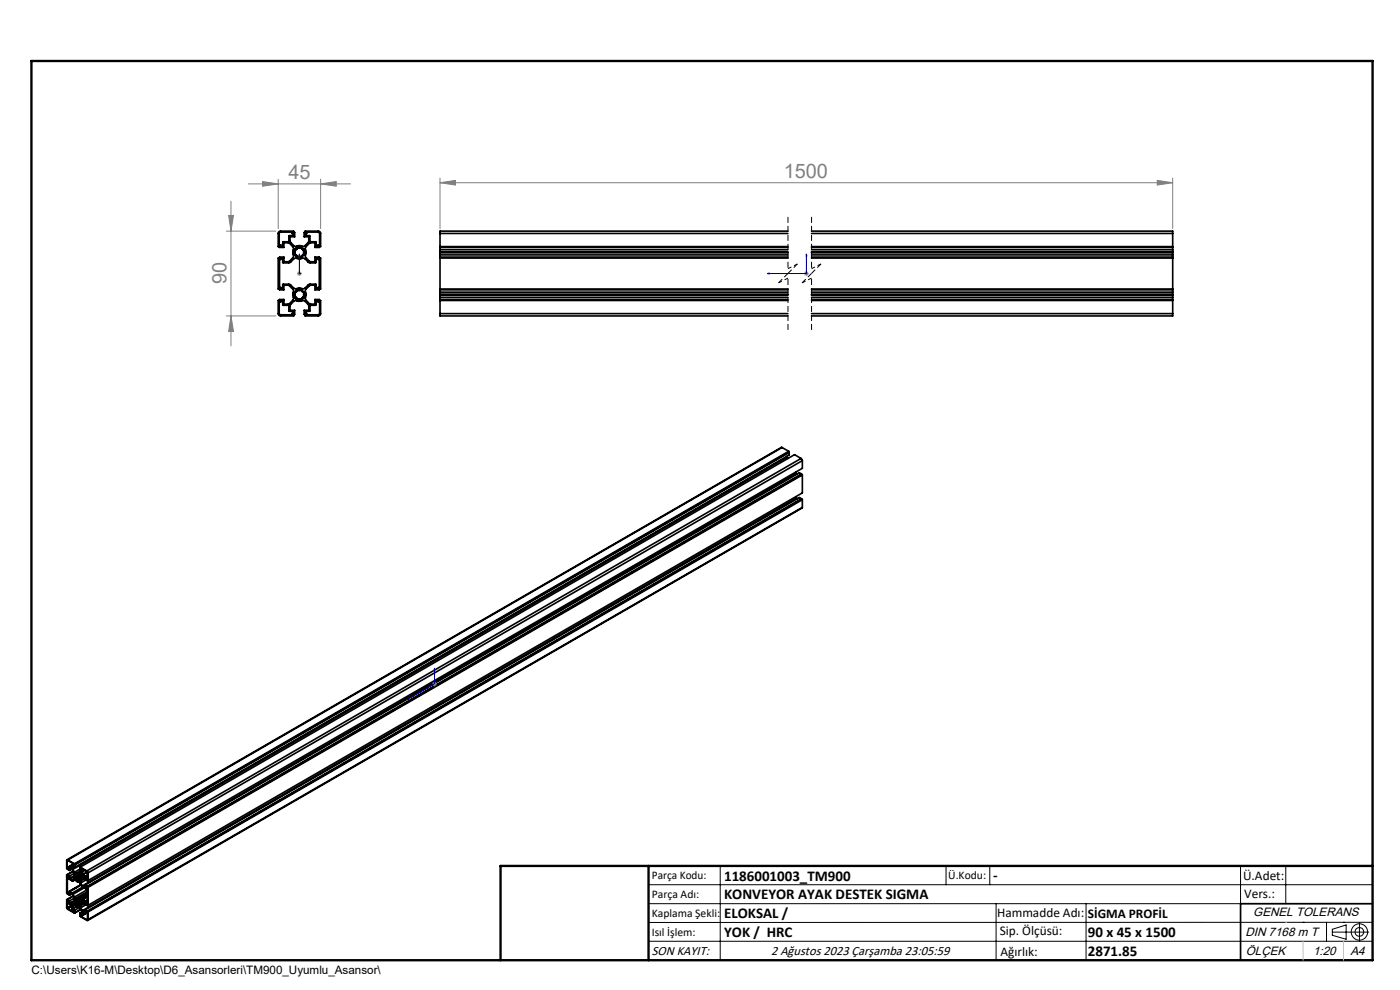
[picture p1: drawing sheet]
<svg xmlns="http://www.w3.org/2000/svg" width="297mm" height="210mm" viewBox="0 0 297 210" stroke-linecap="round" stroke-linejoin="round" font-family="sans-serif">
<g fill="none" stroke="#000" stroke-width=".35">
<path d="M59.2 49.1l3.1-.1v.3h.2v.9h-1v1.1l1.1 1 .8-.2 1 .2 1.1-.9v-1.2h-1v-.9h.2v-.3h2.9l.4 .3v3h-.3v.2h-.9v-1h-1l-1 1.1 .1 .7-.1 1.2 .9 1h1.1v-1h.9v.2h.3v6.6h-.3v.2h-.9v-1h-1l-1 1.1 .1 .7-.1 1.1 .9 1 1.1 .1v-1h.9v.2h.3v2.9l-.3 .4h-3v-.3h-.2v-.9h1v-1l-.8-.9-.4-.2-.6 .2-1.3-.1-.8 .9-.1 1.1h1v.9h-.2v.3h-2.8l-.4-.3-.1-3h.3v-.2h.9v1h1l1.1-1.1-.2-.7 .2-1.1-1-1-1-.1-.1 1h-.9v-.2h-.3v-6.6h.3v-.2h.9v1h1l1.1-1.1-.2-.7 .2-1.1-1-1.1h-1l-.1 1h-.9v-.2h-.3v-2.9zM59.2 52h.1M60 54.8v.9l.1 .1 1.4-.1 .8-.8 .4-.2 .7 .2 1.1-.1 1 .9 1.4 .1 .2-.1v-.9M60 54.8h.1M60 54.8h-.4v.2h-.3v6h.3v.2h.4v-.9h1.4l1.2 1 .7-.2 1.1 .2 1.2-1h1.4l.1 .9h.4v-.2h.2v-6h-.2v-.2h-.4M62.2 50h-.9l-.1 1.3h-1.2v.9h-.4v-.2h-.3M62.2 50h.1M62.2 49.9v-.3h-.2v-.4l-2.6 .1-.2 .2v2.5M62.5 52.9l.3 .1 .2-.3a.19 .19 0 0 1 .1-.3 .19 .19 0 0 1 .2 .2h.4a.25 .25 0 0 1 .2-.2 .25 .25 0 0 1 .3 .2l-.2 .2 .2 .2a.28 .28 0 0 1 .4 0 .28 .28 0 0 1 0 .3h-.2v.3l.3 .1-.2 .4-.1 .1-.1-.2-.3 .2a.2 .2 0 0 1 0 .4 .2 .2 0 0 1-.3-.2h-.3a.25 .25 0 0 1-.3 .2 .25 .25 0 0 1-.2-.2l.1-.2-.2-.2-.2 .2a.25 .25 0 0 1-.2-.3 .25 .25 0 0 1 .2-.2v-.4h-.2zM64.5 53.7h.1M65.1 49.2l2.6 .1 .1 .2v2.5h-.3v.2h-.4l-.1-.9h-1.2l-.1-1.3h-.9v-.4h.3zM67.1 54.8h.1"/>
<path d="M67.8 52h.1M93.3 52.5v.5M93.3 54.1v.4M93.3 53.6v.5M93.3 53v.4M93.3 49.5h73.8M93.3 52.3h73.8M93.3 54.7h73.8M93.3 52.5h73.8M93.3 54.5h73.8M93.3 53h73.8M93.3 54.1h73.8"/>
<path d="M93.3 53.6h73.8M93.3 53.5h73.8M93.3 53.4h73.8M93.3 49.5v3M93.3 53.4v.2M93.3 54.5v7M167.1 49h-73.8v.5M172.2 49h76.6v.5M172.2 49.5h76.6M172.2 52.3h76.6M172.2 54.7h76.6M172.2 52.5h76.6"/>
<path d="M172.2 54.5h76.6M172.2 53h76.6M172.2 54.1h76.6M172.2 53.6h76.6M172.2 53.5h76.6M172.2 53.4h76.6M248.8 52.5v.5M248.8 54.1v.4M248.8 53.6v.5M248.8 53v.4M248.8 49.5v3M248.8 53.4v.2"/>
<path d="M248.8 54.5v7M59.6 63.8v.2l-.4 .1 .1 2.5 .1 .2h2.6v-.3h.2v-.5h-.9v-1.2l-1.3-.1v-.9M59.6 63.8h.1M59.6 63.8h.4M60 63.8h.1M62.9 61.6l.4-.2 .1 .2h.3l.1-.2 .4 .2-.2 .2 .2 .1a.3 .3 0 0 1 .4 .1 .3 .3 0 0 1 0 .3h-.2v.4h.3l-.1 .4-.2 .1-.2-.2-.2 .2 .2 .2a.28 .28 0 0 1-.3 .2 .28 .28 0 0 1-.3-.2h-.2a.28 .28 0 0 1-.3 .2 .28 .28 0 0 1-.2-.2l.1-.2-.2-.2-.2 .2-.1-.1-.1-.4h.2v-.4h-.2a.29 .29 0 0 1 .1-.3 .29 .29 0 0 1 .3-.1l.2-.1zM67.1 63.8l-.1 .9-1.2 .1-.1 1.2h-.9v.5h.3v.3h2.5l.2-.2v-2.5l-.3-.1v-.2M67.1 63.8h.1M67.1 63.8h.4M67.5 63.8h.1M93.3 66.5v.5h73.8M93.3 61.5v.5"/>
<path d="M93.3 63.1v.4M93.3 62v.4M93.3 62.6v.5M93.3 61.3h73.8M93.3 63.7h73.8M93.3 66.5h73.8M93.3 61.5h73.8M93.3 63.5h73.8M93.3 62h73.8M93.3 63.1h73.8M93.3 62.4h73.8M93.3 62.5h73.8"/>
<path d="M93.3 62.6h73.8M93.3 62.4v.2M93.3 63.5v3M172.2 61.3h76.6M172.2 63.7h76.6M172.2 66.5h76.6M172.2 61.5h76.6M172.2 63.5h76.6M172.2 62h76.6M172.2 63.1h76.6M172.2 62.4h76.6M172.2 62.5h76.6"/>
<path d="M172.2 62.6h76.6M248.8 66.5v.5h-76.6M248.8 61.5v.5M248.8 63.1v.4M248.8 62v.4M248.8 62.6v.5M248.8 62.4v.2M248.8 63.5v3M165.9 94.9l-151.7 87.5M165.9 94.9l-151.5 87.5M165.9 94.9l1.4 .8M166.9 96.8l.1 .1"/>
<path d="M167 96.9l-151.5 87.5M167 96.9l.1 .4M167.3 95.7l-151.5 87.5M167.3 95.7v.2M167.3 95.9l-151.5 87.5M167.3 95.9l.1 .1M167.4 96l-151.5 87.4M167.4 96v.5l-151.5 87.5M169.9 97.3l.3 .4M169.9 97.3l-151.5 87.4M169.9 97.3l-1.3-.9-151.6 87.5M170.2 97.7l-151.5 87.5"/>
<path d="M170.2 97.7v1.6l-151.5 87.5M168.8 100.1l.2 .3M168.8 105.4l.2 .3M169 100.4l.1 .2M169 105.7l.1 .1M169 100.4l-151.5 87.5M169 105.7l-151.5 87.5M170 100.7l-151.5 87.4M170 100.7h.2M170 100.5l-151.5 87.5M170 100.5v.2M170 105.8v.1"/>
<path d="M170 100.5l-.4-.2-151.5 87.4M170 105.9l-151.5 87.5M170 105.9l.2 .1M170 105.8l-151.5 87.5M170 105.8l-.4-.3-151.5 87.5M170.2 107.6l-151.6 87.7M170.2 100.7v3.9l-151.5 87.4M170.2 106v1.6M170.2 100.7l-151.5 87.5M170.2 106l-151.5 87.5M170.2 107.6l-151.5 87.5M14.1 190.8l.2 2 1.5 .9"/>
<path d="M14.1 185.6v3.8l.6 .5M14.3 184v.1M14.3 191.1h.1M14.3 192.5l.1 .2M14.3 182.6v1.4M14.3 191.1v1.4M14.3 184.1h.1M14.3 191.1l.1 .1M14.3 190.8h-.2M14.3 185.6v.1l-.2-.1M14.3 190.8l.4 .3M14.3 185.6l.4 .2"/>
<path d="M14.3 189.3l.1 .1M14.4 182.4h-.3v1.8l.6 .4M14.4 182.6h-.1M14.4 182.4l1.4 .8M14.4 192.7l1.2 .8v-.2M14.4 182.6l1.2 .7M14.4 184.3h.1M14.4 185.9v-.1l.2 .1v.6l.7 .4 .6-.3 .9 .5 .8 1.1M14.4 191.1l.2 .1v.5l.7 .4M14.4 191.1h.1M14.4 185.9h-.1v3.4M14.4 184.1v.2"/>
<path d="M14.4 189.4v.1M14.4 191.1v.1M14.4 184.3l.2 .1M14.4 189.5l.2 .1M14.5 185.9h-.1M14.5 191.1l-.1 .1M14.6 184.4h.1M14.6 189.6h.1M14.6 189.4l-.2 .1M14.6 189.3l-.2 .1M14.6 184l-.2 .1M14.6 184.2l-.2 .1"/>
<path d="M14.6 184.1l-.2 .2M14.7 183.9l-.1 .5M14.7 189.2l-.1 .4M14.7 183.9l.6 .3M14.7 189.2l.5 .3M14.7 191.6l.1 .1M14.7 189.3h.1M14.7 186.4h.1M14.7 184.1v.5M14.7 185.8v.6M14.7 189.3v.6M14.7 191.1v.5"/>
<path d="M14.8 189.3l.5 .3 .4 .7v.8M14.8 184.1l.5 .3 .4 .7v.7M14.8 184.1h-.1M14.8 191.7l.4 .2M14.8 186.4l.4 .3M15.1 192l-.8 .5M15.2 189.5l.3 .2M15.2 184.4l-.5 .2M15.2 189.6l-.5 .3M15.3 184.2h.1M15.3 192.1v.7l.5 .3v.2h-.2M15.3 192.1h.1"/>
<path d="M15.3 183.6v.6M15.3 183.6l-.6 .3M15.3 192.3l-.9 .4M15.3 183.5v.1M15.3 183.5l.3-.2-1 .6M15.3 183.5l.4 .3M15.4 184.2l.1 .2M15.4 192.7v.1M15.4 183.7v.5M15.4 192.3v.4M15.4 183.7h.1M15.4 183.7l.5 .3"/>
<path d="M15.4 192.8l.5 .3M15.5 184.4l.3 .6M15.5 189.7l.3 .6M15.5 184.8l-1.4 .8M15.5 190l-1.4 .8M15.6 184.8l-1.3 .8M15.6 190.1l-1.3 .7M15.6 183.3l.2 .5M15.6 183.3l-1.3 .7M15.6 183.3l-1.3 .8M15.7 185.9l-.9 .5M15.7 191.1l-.9 .6"/>
<path d="M15.7 191.1v.6l-.5 .2M15.7 185.8v.7l-.5 .2M15.7 183.8h.1M15.7 185.8l-1 .6M15.7 191.1l-1 .5M15.8 185.2l-1.1 .6M15.8 190.5l-1.1 .6M15.8 193.2l-.2 .1M15.8 186.3l-.6 .4M15.8 191.6l-.6 .3M15.8 185l.3 .3M15.8 190.3l.3 .2"/>
<path d="M15.8 183.2v.2M15.8 183.4h.1M15.8 191h.1M15.8 191.3l.1 .2M15.8 185.7l.1 .1M15.8 186h.1M15.8 186l.1 .3M15.8 184l-.4 .2M15.9 191.2l-.1 .1M15.9 193.6l-.1 .1M15.9 183.4v.6M15.9 193.1v.5"/>
<path d="M15.9 186h-.1M15.9 191v.1M15.9 191.2v.1M15.9 185.8h.1M15.9 186h.1M15.9 190.8l.1 .1M15.9 190.8l-.1 .2M15.9 191.5h.1M15.9 185.6l.1 .1M15.9 185.6l-.1 .1M15.9 185.6h.1M15.9 190.8h.1"/>
<path d="M15.9 191.1h.1M15.9 191.1v.2M15.9 191.3h.1M15.9 185.8v.1M15.9 185.9v.1M16 185.6l-.2 .1M16 186.3h-.1M16 190.9l-.2 .1M16 191.9l-.6 .4M16 190.9h.1M16 191.5h.1M16 185.7h.1"/>
<path d="M16 186.2l-.1 .1M16 186.2l.1 .3M16 185.7l-.1 .1M16 190.9l-.1 .1M16.1 191.5v.2M16.1 191.8l.2 .2v-.1M16.1 190.7h.2M16.1 190.7h.1M16.1 191.8h.1M16.1 185.4h.2M16.1 185.4v.1M16.1 186.5v.1"/>
<path d="M16.1 186.6l.2 .2M16.1 190.7v.1M16.1 185.5v.1M16.1 185.3h.3M16.1 190.8v.1M16.1 190.9h.1M16.1 191.7v.1M16.1 190.5l.3 .1M16.1 185.6h.1M16.1 185.6v.1M16.1 186.5h.1M16.2 185.4l-.1 .1"/>
<path d="M16.2 190.7h-.1M16.3 190.8v.1M16.3 190.7v.1M16.3 185.6h.1M16.3 185.4v.1M16.3 186.8h.1M16.3 185.5l-.2 .1M16.3 185.5l-.2 .2M16.3 190.8l-.2 .1M16.3 185.5v.1M16.3 190.8h.1M16.3 185.6l-.4 .2"/>
<path d="M16.3 190.7l-.2 .1M16.3 190.8l-.4 .3M16.3 191.9l.2 .1M16.3 190.9l.2 .1M16.3 185.6l.2 .1M16.3 186.7v.1M16.3 186.7l.2 .1M16.3 185.6l-.4 .3M16.3 190.9l-.4 .2M16.3 192.2l-.9 .5M16.4 192.2l-.6-.3-.4 .4M16.4 185.3v.1"/>
<path d="M16.4 192.2h.1M16.4 190.6v.1M16.4 192.2l.5 .3 .5 .7v.7M16.4 192.2l-1 .6M16.4 185.4l.3 .2M16.4 190.7l.3 .1M16.5 192h.1M16.5 191h.1M16.5 185.7h.1M16.5 186.8v.1M16.5 191l.1-.1-.7 .4M16.5 185.7l-.6 .3"/>
<path d="M16.5 191l-.6 .3M16.5 192.1v.1M16.5 190.8l.2 .3M16.5 186.9h.1M16.5 185.6l.2 .2M16.5 190.8h.1M16.5 185.6v.1M16.5 190.8v.2M16.5 192v.1M16.5 192.2h.2M16.5 186.9h.2M16.6 185.7h-.1"/>
<path d="M16.6 185.7l-.7 .3M16.7 192.1v.1M16.7 192v.1M16.7 191.2l.1 .1M16.7 191.1v.1M16.7 186.8v.1M16.7 186.8h.1M16.7 185.9l.1 .2M16.7 191.1l-.7 .4M16.7 186.8l-.2 .1M16.7 192.1l-.2 .1M16.7 192l-.2 .1"/>
<path d="M16.7 191.2l-.6 .3M16.7 191.1h.1M16.7 185.8v.1M16.7 186.9h.1M16.7 192.2h.1M16.7 185.8l-.7 .4M16.7 185.9h.1M16.7 191.1l-.8 .4M16.8 191.3h.1M16.8 186.7l-.1 .1M16.8 186.7v.1M16.8 186.1h.1"/>
<path d="M16.8 186.1l-.7 .4M16.8 191.3l-.7 .4M16.8 192h-.1M16.8 192l.1 .1M16.8 186.8h.1M16.9 191.8h.1M16.9 191.6v.2M16.9 191.3v.1M16.9 186.4v.2M16.9 186.1h.1M16.9 186.4h.1M16.9 186.4l-.6 .3"/>
<path d="M16.9 191.6h.1M16.9 191.6l-.6 .3M16.9 186.1l-.8 .4M16.9 191.8l-.4 .2M16.9 191.3l-.8 .5M16.9 191.4l.1 .3M16.9 186.1l.1 .3M16.9 191.8l.1 .1M16.9 191.6l.1 .1M16.9 186.6h.1M16.9 192.5l-1 .6M16.9 186.6l-.4 .2"/>
<path d="M16.9 186.1l-.8 .5M16.9 191.4l-.8 .4M16.9 193.7l.1 .7 1.5 .9 .2-.2M16.9 184v.6l.5 .2M16.9 193.7l.5 .2M16.9 184.4l-1.1 .6M16.9 186.8h.1M16.9 192v.1M17 191.9l-.1 .2M17 191.9h.1M17 186.6l-.1 .2M17 186.4h.1"/>
<path d="M17 191.7h.1M17 186.6l-.2 .1M17 191.9l-.3 .1M17 186.6l-.2 .2M17 191.9l-.2 .1M17 183.9v.2l-.1-.1M17 183.9l1.4 .8M17 184h-.1M17.1 186.3v.2M17.1 186.9v.4M17.1 191.5v.3M17.1 192.1v.5"/>
<path d="M17.1 193.9l.4 .2M17.1 193.9h.1M17.1 184.5h.1M17.1 186.6h.1M17.1 191.8v.1M17.1 193.9v.2M17.1 194.1l.1 .1M17.1 184.5l.4 .2M17.1 186.6v.3M17.1 191.9v.2M17.1 186.5v.1M17.1 187.3l.4 .6"/>
<path d="M17.1 191.8h.1M17.1 192.6l.4 .6M17.1 192.9l-1.2 .7M17.1 184.7l-1 .6M17.2 184.4v-.3l1.4 .9v1.5M17.2 187.6l-2.9 1.7M17.2 184.4l-.1-.1v.2M17.2 194.2v.2M17.2 194.4l1.2 .7M17.2 192.9l-1.4 .8M17.2 187.7l-2.5 1.5M17.3 194l-.2 .1"/>
<path d="M17.3 184.8l-.9 .5M17.4 190.8l-.4 .2-.3-.2M17.4 190.8h.2M17.4 184.2l-.2 .2M17.4 184.8v.7l-.4 .2-.3-.1M17.4 184.8l-1 .6M17.4 194.1l-.2 .1M17.4 193.9h.1M17.4 193.4l-.5 .3M17.4 184.3l-.3 .2M17.4 185.2l-.7 .4M17.5 187.9l.1 .2"/>
<path d="M17.5 193.2l.1 .1M17.5 184.7v.2M17.5 193.4h.1M17.5 185.5l.1 .1M17.5 184.9v.6M17.5 193.4v.7M17.5 188.2l-2.3 1.3M17.6 188.2l.6 .2M17.6 190.8l.5 .3M17.6 193.4l.5 .3M17.6 185.6l.5 .3M17.6 193.3l.4 .3"/>
<path d="M17.8 185.8l-.7 .5M17.8 191.1l-.7 .4M17.9 184.5l-.4 .2M17.9 188.3l-2.4 1.4M18 184.6l-.5 .3M18.1 186l-.6-.3-.5 .3 .1 .3M18.1 191.3l-.6-.3-.5 .2 .1 .3M18.1 193.5l-.1 .1M18.1 187.7v.6l-.5-.2M18.1 186v.6l.4 .2M18.1 191.3v.5l.4 .3M18.1 193v.5"/>
<path d="M18.1 187.7l.4 .3M18.1 193l.4 .3M18.1 186l-1 .5M18.1 186l-1 .6M18.1 186.1l-1 .5M18.1 191.2l-1 .6M18.1 191.3l-1 .6M18.1 186.3l-1 .6M18.1 187.8l-.5 .3M18.1 191.5l-1 .6M18.1 193l-.5 .3M18.1 185.9l.1 .1"/>
<path d="M18.1 193.7l-.6 .4M18.1 191.1l.1 .2M18.2 191.7h.1M18.2 188h.1M18.2 193.2h.1M18.2 193.7h-.1M18.2 186.5h.1M18.2 186v.5M18.2 188v.4M18.2 191.3v.4M18.2 193.2v.5M18.2 188l.4 .3v3.5l-.2-.1"/>
<path d="M18.2 193.2l.2 .1M18.2 186.5l.2 .1M18.2 186.6l-1.1 .7M18.2 191.9l-1.1 .7M18.4 193.3h.1M18.4 186.6h.1M18.4 184.7l.3 .5M18.4 191.7v.1l-.2-.1M18.4 186.5v.1M18.4 193.3l.2 .3M18.4 186.5h.2M18.5 188.3l-.3 .1"/>
<path d="M18.5 193.5l-.3 .2M18.5 188.3l-.3 .2M18.5 193.5l-1 .6M18.5 188v.1M18.5 193.3v.1M18.5 188.1l.2 .1M18.5 193.4l.2 .1M18.5 185l-.9 .6M18.5 185l-1 .5M18.6 195l-.2 .1M18.6 193.6h.1M18.6 186.5h.1"/>
<path d="M18.6 193.6v1.4M18.6 186.4l-.2 .1M18.6 191.6l-.2 .1M18.6 190.1l-1.2 .7M18.6 189.4l-2.2 1.3M18.6 189.3l-2.2 1.3M18.6 193.6l-1.4 .8M18.6 185.6l-.5 .3M18.6 185.8l-.4 .2M18.6 186.3l-.4 .2M18.6 190.9l-.5 .2M18.6 191.1l-.4 .2"/>
<path d="M18.6 191.5l-.4 .2M18.6 190.2l-1 .6M18.6 189.8l-1.9 1M18.6 189.2l-2.5 1.3M18.6 188.7l-2.8 1.6M18.6 186.8h-.1M18.6 192l-.1 .1M18.7 185.2v1.6M18.7 188.2v3.8M18.7 193.5v1.6M18.7 186.8h-.2M18.7 192l-.2 .1"/>
<path d="M291.2 191.7h-28v12"/>
</g>
<g fill="none" stroke="#000" stroke-width=".21">
<path d="M137.6 187.7h153.6M137.6 191.7h153.6M137.6 199.7h153.6M152.8 183.7v20M200.7 183.7v4M210 183.7v4M211.3 191.7v12M230.4 191.7v12M263.2 183.7v20M272.8 183.7v8M276.4 195.6h.1M281.4 195.6v4.1"/>
<path d="M282.6 197.7h7.8M282.6 197.1l3-.9v3l-3-.8zM285 195.6h.1M288.4 195.8v3.8M291.2 195.6l-153.6 .1"/>
<circle cx="288.4" cy="197.7" r="1.74"/>
<circle cx="288.4" cy="197.7" r=".93"/>
</g>
<path d="M63.5 53.9v.4v-.4M63.5 57.9v.2zM63.5 58h.1M63.5 53.9v4.1M162.7 58l.5-.1v.2zM171.1 53.9l.1 .4h-.2zM171.1 53.9v4.1h-8.4M86.3 148.5l.3-.3v.2zM92.2 141.7l.1 .3-.2 .1zM92.2 141.7v3.4l-5.9 3.4" fill="none" stroke="#00f" stroke-width=".21"/>
<g fill="none" stroke="#808080" stroke-width=".21">
<path d="M52.7 39h21.7M55.7 38.5l3.3 .5-3.3 .5zM59 38v10.5M68 39l3.3-.5v1zM68 38v10.5M93.3 38.8l3.3-.5v1zM93.3 37.8v10.7M93.3 38.8h155.5M245.5 38.3l3.3 .5-3.3 .5zM248.8 37.8v10.7M48 49h10.5M48.5 45.7h1l-.5 3.3z"/>
<path d="M49 42.7v30.7M63 58h1M63.1 57.7l.8 .7M63.5 57.5v1M63.9 57.7l-.8 .7M170.6 58h1M170.7 57.7l.7 .7M171.1 57.5v1M171.4 57.7l-.7 .7M48 67h10.5M49 67l.5 3.3h-1zM91.7 145.1h1"/>
<path d="M91.8 144.7l.7 .7M92.2 144.6v1M92.5 144.7l-.7 .7"/>
</g>
<path d="M167.2 45.8v11.2M167.2 59v11.2M172.2 45.8v11.2M172.2 59v11.2" fill="none" stroke="#000" stroke-width=".21" stroke-dasharray="1.3 .6" stroke-dashoffset="-.2" stroke-linecap="butt"/>
<path d="M165.2 60l2-1M167.2 57l2-1M170.2 60l2-1M172.2 57l2-1" fill="none" stroke="#000" stroke-width=".21" stroke-dasharray="1.3 .6" stroke-dashoffset=".5" stroke-linecap="butt"/>
<path d="M167.2 58l-2 2M169.2 56l-2 2M172.2 58l-2 2M174.2 56l-2 2" fill="none" stroke="#000" stroke-width=".21" stroke-dasharray="1.3 .6" stroke-dashoffset=".2" stroke-linecap="butt"/>
<path d="M106.2 203.7h185" fill="none" stroke="#000" stroke-width=".25"/>
<path d="M6.7 12.9h284.5v190.8h-284.5zM137.6 183.7v20M291.2 183.7h-185v20" fill="none" stroke="#000" stroke-width=".5"/>
<path d="M272.8 195.6h.1M276.4 199.7v4M285 199.7v4" fill="none" stroke="#c0c0c0" stroke-width=".21"/>
<g fill="#00f">
<path d="M171.1 53.9l.1 .4h-.2zM162.7 58l.5-.1v.2z"/>
<path d="M92.2 141.7l.1 .3-.2 .1zM86.3 148.5l.3-.3v.2z"/>
<path d="M63.5 53.9v.4zM63.5 57.9v.2z"/>
</g>
<g fill="#808080">
<path d="M55.7 38.5l3.3 .5-3.3 .5zM68 39l3.3-.5v1z"/>
<path d="M245.5 38.3l3.3 .5-3.3 .5zM93.3 38.8l3.3-.5v1z"/>
<path d="M48.5 45.7h1l-.5 3.3zM49 67l.5 3.3h-1z"/>
</g>
<g font-size="4.2" fill="#808080">
<text x="61.2" y="38">45</text>
<text x="166.3" y="37.8">1500</text>
<text x="48.1" y="60.3" transform="rotate(-90 48.1 60.3)">90</text>
</g>
<g font-size="3.2">
<text x="153.6" y="186.8">1186001003_TM900</text>
<text x="153.6" y="190.8">KONVEYOR AYAK DESTEK SIGMA</text>
<text x="210.7" y="186.6">-</text>
<text x="153.6" y="194.8">ELOKSAL /</text>
<text x="153.6" y="198.8">YOK / HRC</text>
<text x="230.8" y="198.7">90 x 45 x 1500</text>
<text x="230.8" y="202.8">2871.85</text>
</g>
<g font-size="2.8">
<text x="263.7" y="186.7">Ü.Adet:</text>
<text x="263.9" y="190.5">Vers.:</text>
<text x="211.5" y="194.5">Hammadde Adı:</text>
<text x="230.8" y="194.7">SİGMA PROFİL</text>
<text x="138.3" y="202.6">SON KAYIT:</text>
<text x="163.6" y="202.6">2 Ağustos 2023 Çarşamba 23:05:59</text>
<text x="212.1" y="198.4">Sip. Ölçüsü:</text>
<text x="212.2" y="202.7">Ağırlık:</text>
</g>
<g font-size="2.6">
<text x="265.9" y="194.4">GENEL TOLERANS</text>
<text x="264.2" y="198.5">DIN 7168 m T</text>
<text x="264.3" y="202.6">ÖLÇEK</text>
<text x="278.5" y="202.6">1:20</text>
<text x="286.5" y="202.6">A4</text>
</g>
<g font-size="2.5">
<text x="138.3" y="186.4">Parça Kodu:</text>
<text x="138.3" y="190.5">Parça Adı:</text>
<text x="201.2" y="186.5">Ü.Kodu:</text>
<text x="138.3" y="194.5">Kaplama Şekli:</text>
<text x="138.3" y="198.6">Isıl İşlem:</text>
<text x="6.7" y="206.7">C:\Users\K16-M\Desktop\D6_Asansorleri\TM900_Uyumlu_Asansor\</text>
</g>
</svg>
